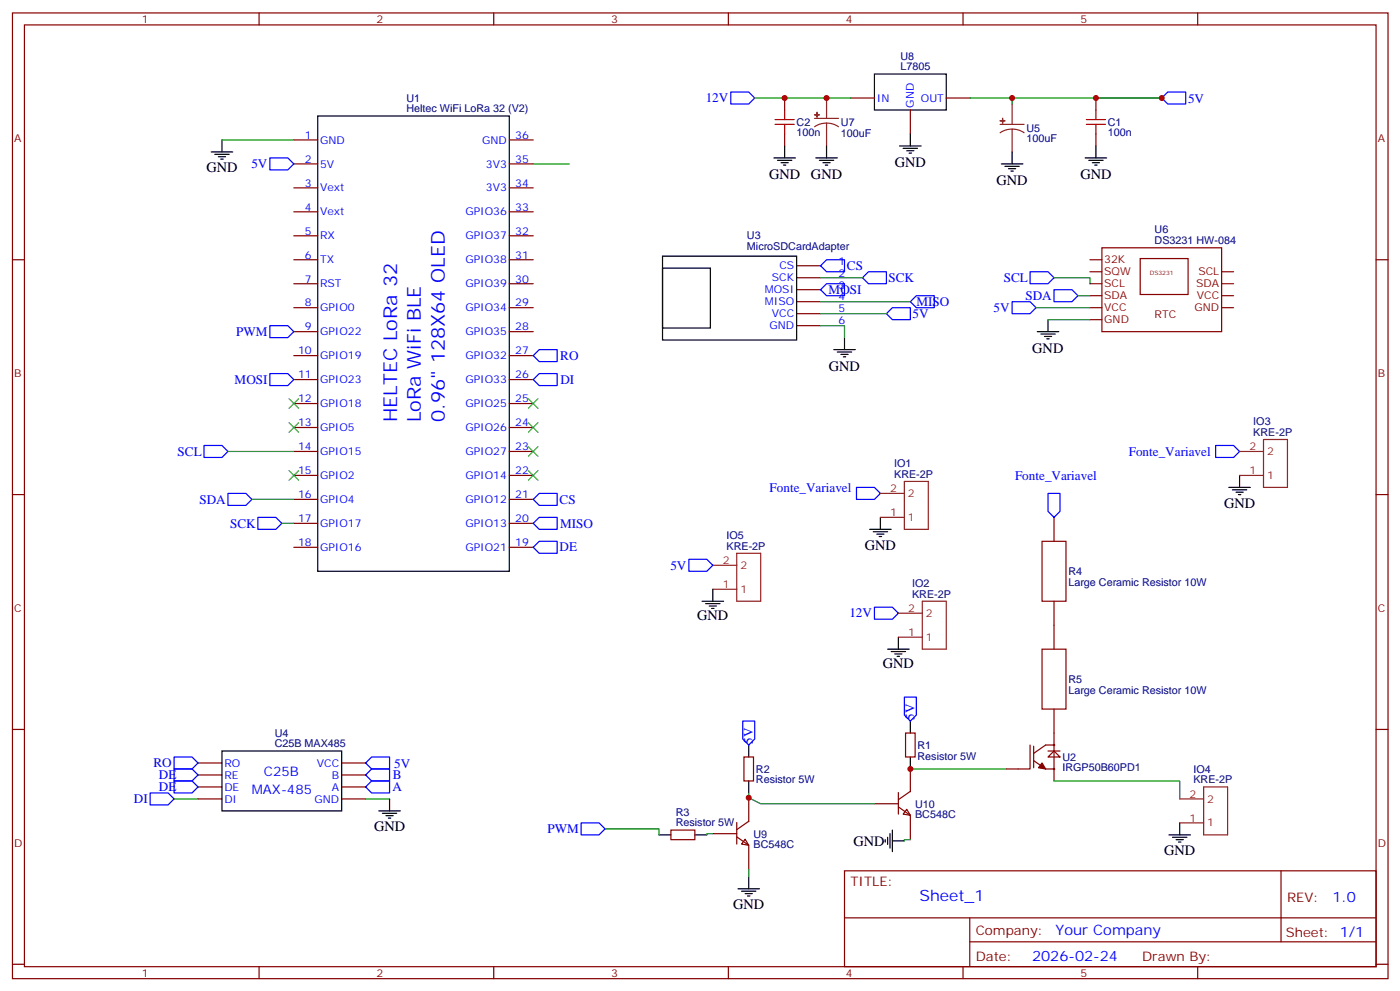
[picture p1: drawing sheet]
<svg xmlns="http://www.w3.org/2000/svg" width="413mm" height="292mm" viewBox="0 0 413 292" stroke-linecap="round" stroke-linejoin="round" font-family="sans-serif">
<g fill="none" stroke="#870000" stroke-width=".35">
<path d="M3.7 3.8h405.3v284.3h-405.3zM7.2 7.3h398.3v277.3h-398.3zM76.3 3.8v3.5M145.5 3.8v3.5M214.6 3.8v3.5M283.8 3.8v3.5M352.9 3.8v3.5M231.2 28.9v3.5M231.2 39.4v3.6M250.6 28.9h7.1M268.3 32.4v7M278.8 28.9h7.1"/>
<path d="M322.9 28.9v3.5M322.9 39.4v3.6M86.6 41.2h7M86.6 48.3h7M86.6 55.3h7M150.1 41.2h7M150.1 48.3h7M150.1 55.3h7M3.7 76.5h3.5M86.6 76.5h7M86.6 62.4h7M86.6 69.4h7"/>
<path d="M150.1 76.5h7M150.1 62.4h7M150.1 69.4h7M234.7 78.2h7.1M324.7 73h35.3v24.6h-35.3zM336 76.1h14.1v10.6h-14.1zM405.5 76.5h3.5M86.6 83.5h7M86.6 90.6h7M86.6 97.6h7M150.1 83.5h7M150.1 90.6h7"/>
<path d="M150.1 97.6h7M234.7 81.8h7.1M234.7 85.3h7.1M234.7 88.8h7.1M234.7 92.4h7.1M234.7 95.9h7.1M86.6 104.7h7M86.6 111.8h7M86.6 118.8h7M150.1 104.7h7M150.1 111.8h7M150.1 118.8h7"/>
<path d="M86.6 125.9h7M86.6 132.9h7M86.6 140h7M150.1 125.9h7M150.1 132.9h7M150.1 140h7M3.7 145.6h3.5M86.6 147h7M86.6 154.1h7M150.1 147h7M150.1 154.1h7M307.1 159.4h7v17.6h-7z"/>
<path d="M310.6 152.3v7.1M405.5 145.6h3.5M86.6 161.1h7M150.1 161.1h7M310.6 177v14.1M307.1 191.1h7v17.7h-7zM3.7 214.8h3.5M266.8 215.8h2.9v7.1h-2.9zM303.5 219.4v7h-7M304.6 219.7v6.4M310.6 219.4h-2.5l-3.5 2.4M310.6 208.8v21.1"/>
<path d="M405.5 214.8h3.5M58.3 224.6h7.1M58.3 228.2h7.1M58.3 231.7h7.1M58.3 235.2h7.1M100.7 224.6h7M100.7 228.2h7M100.7 231.7h7M100.7 235.2h7M219.2 222.9h2.8v7h-2.8zM304.6 223.9l3.5 2.5h2.5M308.8 222.9l1.8-1.8 1.7 1.8z"/>
<path d="M308.8 221.1h3.5M197.7 244.4h7.1v2.8h-7.1zM248.8 256.4h156.7v28.2h-156.7zM377.5 256.4v20.9M248.9 270.2h156.5M285.8 277.3h119.6M285.8 270.2v14.2M3.7 283.9h3.5M76.3 284.6v3.5M145.5 284.6v3.5M214.6 284.6v3.5M283.8 284.6v3.5"/>
<path d="M352.9 284.6v3.5M405.5 283.9h3.5"/>
<circle cx="310.6" cy="219.4" r=".18"/>
<circle cx="310.6" cy="226.4" r=".18"/>
</g>
<g fill="none" stroke="#000" stroke-width=".35">
<path d="M93.6 34.1h56.5v134.1h-56.5zM257.7 21.8h21.1v10.6h-21.1zM268.3 39.4v3.6M62.2 44.7h6.4M63.3 45.4h4.2M64.3 46.1h2.2M65.1 46.8h.7M65.4 41.2v3.5M228 46.5h6.4M229.1 47.2h4.2M230.2 47.9h2.1M230.9 48.6h.7"/>
<path d="M231.2 43v3.5M240.4 46.5h6.3M241.4 47.2h4.3M242.5 47.9h2.1M243.2 48.6h.7M243.6 43v3.5M265.1 43h6.3M266.1 43.7h4.3M267.2 44.4h2.1M267.9 45.1h.7M295.1 48.3h6.3M296.1 49h4.3"/>
<path d="M297.2 49.7h2.1M297.9 50.4h.7M298.2 44.7v3.6M319.8 46.5h6.3M320.8 47.2h4.2M321.9 47.9h2.1M322.6 48.6h.7M322.9 43v3.5M195.2 75.4h39.5v24.7h-39.5zM195.2 79h14.1v17.6h-14.1zM248.8 99.4v3.5M305.6 97.6h6.4"/>
<path d="M306.7 98.4h4.2M307.8 99.1h2.1M308.5 99.8h.7M308.8 94.1v3.5M245.7 102.9h6.3M246.7 103.6h4.3M247.8 104.4h2.1M248.5 105.1h.7M365.3 140v3.5M256.3 155.9h6.3M257.3 156.6h4.2M258.4 157.3h2.1"/>
<path d="M259.1 158h.7M259.4 152.3v3.6M362.1 143.5h6.3M363.1 144.2h4.3M364.2 144.9h2.1M364.9 145.6h.7M206.9 177h6.3M207.9 177.7h4.3M209 178.4h2.1M209.7 179.1h.7M210 173.5v3.5M261.5 191.1h6.4"/>
<path d="M262.6 191.8h4.2M263.7 192.5h2.1M264.4 193.3h.7M264.7 187.6v3.5M220.6 219.4v3.5M268.3 212.3v3.5M65.4 221.1h35.3v17.7h-35.3zM111.6 238.8h6.4M112.7 239.5h4.2M114.8 235.2v3.6M220.6 229.9v3.6M268.3 222.9v3.5"/>
<path d="M113.7 240.2h2.2M114.4 240.9h.7M194.2 245.8h3.5M204.8 245.8h3.5M220.6 258.2v3.5M260.8 247.2v.7M261.5 246.5v2.1M262.3 245.5v4.2M263 247.6h3.5M263 244.4v6.4M344.5 245.8h6.3M345.5 246.5h4.2"/>
<path d="M346.6 247.2h2.1M347.3 247.9h.7M347.6 242.3v3.5M217.5 261.7h6.3M218.5 262.4h4.2M219.6 263.1h2.1M220.3 263.8h.7"/>
</g>
<path d="M307.1 224.6l1 1.8-2.1-.3z" fill="#870000" stroke="#870000" stroke-width=".35"/>
<path d="M321.2 76.5h3.5M321.2 80h3.5M321.2 83.5h3.5M321.2 94.1h3.5M321.2 87.1h3.5M321.2 90.6h3.5M360 80h3.5M360 83.5h3.5M360 87.1h3.5M360 90.6h3.5" fill="none" stroke="#900" stroke-width=".35"/>
<g fill="none" stroke="#008700" stroke-width=".35">
<path d="M222.4 28.9h28.2M285.9 28.9h12.3v1.7M298.2 28.9h44.1M65.4 41.2h21.2M157.1 48.3h10.6M241.8 95.9h7v3.5M241.8 81.8h12.3M241.8 92.4h19.4M241.8 88.8h26.5M305.3 90.6h15.9M308.8 94.1h12.4M310.6 81.8h10.6v1.7"/>
<path d="M317.6 87.1h3.6M67.2 132.9h19.4M74.2 147h12.4M83 154.1h3.6M51.3 235.2h7M107.7 235.2h7.1M268.3 226.1v.3h28.2M310.6 229.9h37v5.3"/>
</g>
<g fill="none" stroke="#00f" stroke-width=".35">
<path d="M215.3 27.1h5.3l1.8 1.8-1.8 1.7h-5.3zM342.3 28.9l1.8-1.8h5.3v3.5h-5.3zM79.5 46.5h5.3l1.8 1.8-1.8 1.7h-5.3zM241.8 78.2l1.8-1.7h5.2v3.5h-5.2zM79.5 95.9h5.3l1.8 1.7-1.8 1.8h-5.3zM241.8 85.3l1.8-1.8h5.2v3.6h-5.2zM254.1 81.8l1.8-1.8h5.3v3.5h-5.3zM263 90.6h5.3v3.5h-5.3l-1.8-1.7zM270 87.1h5.3v3.5h-5.3l-1.7-1.8zM298.2 88.8h5.3l1.8 1.8-1.8 1.8h-5.3zM303.5 80h5.3l1.8 1.8-1.8 1.7h-5.3zM310.6 85.3h5.3l1.7 1.8-1.7 1.7h-5.3z"/>
<path d="M79.5 110h5.3l1.8 1.8-1.8 1.7h-5.3zM157.1 111.8l1.8-1.8h5.3v3.5h-5.3zM157.1 104.7l1.8-1.8h5.3v3.6h-5.3zM60.1 131.2h5.3l1.8 1.7-1.8 1.8h-5.3zM358.2 131.2h5.3l1.8 1.7-1.8 1.8h-5.3zM67.2 145.3h5.3l1.7 1.7-1.7 1.8h-5.3zM76 152.3h5.3l1.7 1.8-1.7 1.8h-5.3zM157.1 154.1l1.8-1.8h5.3v3.6h-5.3zM157.1 147l1.8-1.7h5.3v3.5h-5.3zM252.4 143.5h5.3l1.7 1.8-1.7 1.7h-5.3zM308.8 145.3h3.5v5.3l-1.7 1.7-1.8-1.7zM157.1 161.1l1.8-1.7h5.3v3.5h-5.3z"/>
<path d="M203 164.7h5.3l1.7 1.7-1.7 1.8h-5.3zM257.7 178.8h5.3l1.7 1.8-1.7 1.7h-5.3zM218.9 212.3h3.5v5.3l-1.8 1.8-1.7-1.8zM266.5 205.2h3.5v5.3l-1.7 1.8-1.8-1.8zM44.2 233.5h5.3l1.8 1.7-1.8 1.8h-5.3zM51.3 229.9h5.3l1.7 1.8-1.7 1.8h-5.3zM51.3 222.9h5.3l1.7 1.7-1.7 1.8h-5.3zM51.3 226.4h5.3l1.7 1.8-1.7 1.7h-5.3zM107.7 224.6l1.8-1.7h5.3v3.5h-5.3zM107.7 228.2l1.8-1.8h5.3v3.5h-5.3zM107.7 231.7l1.8-1.8h5.3v3.6h-5.3zM171.2 242.3h5.3l1.8 1.8-1.8 1.7h-5.3z"/>
</g>
<g fill="none" stroke="#3c3" stroke-width=".35">
<path d="M85.2 117.4l2.8 2.8M88 117.4l-2.8 2.8M155.7 117.4l2.8 2.8M158.5 117.4l-2.8 2.8M85.2 138.6l2.8 2.8M85.2 124.5l2.8 2.8M88 138.6l-2.8 2.8M88 124.5l-2.8 2.8M155.7 138.6l2.8 2.8M155.7 131.5l2.8 2.8M155.7 124.5l2.8 2.8M158.5 138.6l-2.8 2.8"/>
<path d="M158.5 131.5l-2.8 2.8M158.5 124.5l-2.8 2.8"/>
</g>
<g fill="none" stroke="#8c2424" stroke-width=".35">
<path d="M240 34.9h7.1M243.6 36.3l1.8 .2 1.7 .8M243.6 36.3l-1.9 .2-1.7 .8M243.6 28.9v6M243.6 36.3v6.7M294.7 36.6h7.1M298.2 38l1.9 .3 1.7 .8M298.2 38l-1.8 .3-1.7 .8M298.2 30.6v6M298.2 38v6.7M365.3 140h7M365.3 132.9h7"/>
<path d="M372.3 129.4h7.1v14.1h-7.1zM259.4 152.3h7.1M259.4 145.3h7.1M266.5 141.7h7v14.2h-7zM210 173.5h7.1M210 166.4h7.1M217.1 162.9h7.1v14.1h-7.1zM271.8 177h7v14.1h-7zM264.7 187.6h7.1M264.7 180.6h7.1M347.6 235.2h7.1M354.7 231.7h7v14.1h-7z"/>
<path d="M347.6 242.3h7.1"/>
</g>
<g fill="#8c2424" stroke="#8c2424" stroke-width=".35">
<path d="M294.7 35.6h1.4z"/>
<path d="M295.4 34.9l.1 1.4z"/>
<path d="M240 33.8h1.4z"/>
<path d="M240.7 33.1l.1 1.4z"/>
</g>
<path d="M228.4 36.6h5.6M228.4 35.2h5.6M231.2 32.4v2.8M231.2 36.6v2.8M320.1 36.6h5.7M320.1 35.2h5.7M322.9 32.4v2.8M322.9 36.6v2.8" fill="none" stroke="#a10000" stroke-width=".35"/>
<path d="M219.6 247.1l1 1.8-2.1-.4z" fill="#fff" stroke="#870000" stroke-width=".35"/>
<path d="M220.6 234.9v7M210 245.5h7.1M217.1 246.4l3.5 2.5M217.1 242.2v6.3M220.6 241.8l-3.5 2.5M220.6 249v7" fill="none" stroke="#870000" stroke-width=".35"/>
<path d="M267.2 238.3l1.1 1.8-2.2-.4z" fill="#fff" stroke="#870000" stroke-width=".35"/>
<path d="M257.7 236.6h7M264.7 237.6l3.6 2.5M264.7 233.3v6.4M268.3 233l-3.6 2.5M268.3 226.1v7M268.3 240.2v7" fill="none" stroke="#870000" stroke-width=".35"/>
<path d="M220.6 233.5v1.4l3.6 1.7h33.5M178.3 244.1h15.9v1.7M210 245.5h-1.7v.3M220.6 256v2.2M268.3 247.2h-1.8v.4" fill="none" stroke="#008700" stroke-width=".35"/>
<g fill="#c00">
<circle cx="298.2" cy="28.9" r=".88"/>
<circle cx="322.9" cy="28.9" r=".88"/>
<circle cx="342.3" cy="28.9" r=".88"/>
<circle cx="243.6" cy="28.9" r=".88"/>
<circle cx="231.2" cy="28.9" r=".88"/>
<circle cx="220.6" cy="234.9" r=".88"/>
<circle cx="268.3" cy="226.4" r=".88"/>
</g>
<g font-size="5.6" fill="#00f">
<text x="117" y="124.4" transform="rotate(-90 117 124.4)">HELTEC LoRa 32</text>
<text x="124.1" y="124.4" transform="rotate(-90 124.1 124.4)">LoRa WiFi BLE</text>
<text x="131.1" y="124.4" transform="rotate(-90 131.1 124.4)">0.96&quot; 128X64 OLED</text>
</g>
<text font-size="4.6" fill="#00f" x="270.9" y="265.4">Sheet_1</text>
<g font-size="4.2">
<text x="60.8" y="50.7">GND</text>
<text x="226.6" y="52.6">GND</text>
<text x="239" y="52.6">GND</text>
<text x="263.7" y="49">GND</text>
<text x="318.3" y="52.6">GND</text>
<text x="293.7" y="54.3">GND</text>
<text x="304.2" y="103.8">GND</text>
<text x="244.2" y="109.1">GND</text>
<text x="360.7" y="149.6">GND</text>
<text x="254.8" y="161.9">GND</text>
<text x="205.5" y="182.7">GND</text>
<text x="260.1" y="196.8">GND</text>
<text x="110.2" y="244.8">GND</text>
<text x="251.5" y="249">GND</text>
<text x="343" y="251.9">GND</text>
<text x="216" y="267.8">GND</text>
</g>
<g font-size="4.2" fill="#00f">
<text x="392.6" y="265.7">1.0</text>
<text x="311" y="275.2">Your Company</text>
<text x="304.1" y="283">2026-02-24</text>
</g>
<g font-size="3.9" fill="#00f">
<text x="208" y="30.1">12V</text>
<text x="350.1" y="30.2">5V</text>
<text x="74.1" y="49.5">5V</text>
<text x="249.6" y="79.6">CS</text>
<text x="261.8" y="83">SCK</text>
<text x="295.8" y="83">SCL</text>
<text x="244.2" y="86.6">MOSI</text>
<text x="302.2" y="88.3">SDA</text>
<text x="268.9" y="93.7">5V</text>
<text x="270" y="90.2">MISO</text>
<text x="292.8" y="91.8">5V</text>
<text x="69.6" y="98.9">PWM</text>
<text x="165.1" y="106">RO</text>
<text x="69.1" y="113">MOSI</text>
<text x="165.1" y="113.1">DI</text>
<text x="52.3" y="134.1">SCL</text>
<text x="332.6" y="134.2">Fonte_Variavel</text>
<text x="299.1" y="141.2">Fonte_Variavel</text>
<text x="58.7" y="148.3">SDA</text>
<text x="164.9" y="148.4">CS</text>
<text x="226.8" y="144.8">Fonte_Variavel</text>
<text x="67.8" y="155.4">SCK</text>
<text x="165.1" y="155.4">MISO</text>
<text x="164.9" y="162.3">DE</text>
<text x="197.5" y="167.7">5V</text>
<text x="250.3" y="181.8">12V</text>
<text x="269.5" y="211.9" transform="rotate(-90 269.5 211.9)">5V</text>
<text x="221.8" y="219" transform="rotate(-90 221.8 219)">5V</text>
<text x="45.2" y="225.9">RO</text>
<text x="116.2" y="226">5V</text>
<text x="46.8" y="233">DE</text>
<text x="46.8" y="229.4">DE</text>
<text x="74.2" y="233.8">MAX-485</text>
<text x="77.8" y="228.5">C25B</text>
<text x="115.7" y="233">A</text>
<text x="115.7" y="229.5">B</text>
<text x="39.5" y="236.4">DI</text>
<text x="161.3" y="245.3">PWM</text>
</g>
<g font-size="3.9" fill="#800">
<text x="250.6" y="261">TITLE:</text>
<text x="379.2" y="265.7">REV:</text>
<text x="287.5" y="275.2">Company:</text>
<text x="378.9" y="275.8">Sheet: 1/1</text>
<text x="287.5" y="282.9">Date:</text>
<text x="336.6" y="282.9">Drawn By:</text>
</g>
<g font-size="3.2" fill="#800">
<text x="41.8" y="6.8">1</text>
<text x="110.9" y="6.8">2</text>
<text x="180.1" y="6.8">3</text>
<text x="249.2" y="6.8">4</text>
<text x="318.3" y="6.8">5</text>
<text x="4.2" y="41.9">A</text>
<text x="406" y="41.9">A</text>
<text x="340.2" y="93.8">RTC</text>
<text x="4.2" y="111.1">B</text>
<text x="406" y="111.1">B</text>
<text x="4.2" y="180.2">C</text>
<text x="406" y="180.2">C</text>
<text x="4.2" y="249.3">D</text>
<text x="406" y="249.3">D</text>
<text x="41.8" y="287.6">1</text>
<text x="110.9" y="287.6">2</text>
<text x="180.1" y="287.6">3</text>
<text x="249.2" y="287.6">4</text>
<text x="318.3" y="287.6">5</text>
</g>
<g font-size="3.2" fill="#000080">
<text x="265.4" y="17.6">U8</text>
<text x="265.4" y="20.7">L7805</text>
<text x="119.7" y="29.9">U1</text>
<text x="119.7" y="33.1">Heltec WiFi LoRa 32 (V2)</text>
<text x="234.7" y="40.1">100n</text>
<text x="234.7" y="37">C2</text>
<text x="247.8" y="40.3">100uF</text>
<text x="247.8" y="37">U7</text>
<text x="302.5" y="41.9">100uF</text>
<text x="302.5" y="38.7">U5</text>
<text x="326.5" y="40.1">100n</text>
<text x="326.5" y="37">C1</text>
<text x="220.1" y="70.5">U3</text>
<text x="340.2" y="71.9">DS3231 HW-084</text>
<text x="340.2" y="68.7">U6</text>
<text x="220.1" y="73.7">MicroSDCardAdapter</text>
<text x="369.3" y="125.2">IO3</text>
<text x="369.3" y="128.3">KRE-2P</text>
<text x="263.5" y="137.5">IO1</text>
<text x="263.5" y="140.7">KRE-2P</text>
<text x="214.1" y="161.9">KRE-2P</text>
<text x="214.1" y="158.7">IO5</text>
<text x="268.8" y="172.8">IO2</text>
<text x="314.8" y="172.5">Large Ceramic Resistor 10W</text>
<text x="314.8" y="169.4">R4</text>
<text x="268.8" y="176">KRE-2P</text>
<text x="314.8" y="201.1">R5</text>
<text x="314.8" y="204.3">Large Ceramic Resistor 10W</text>
<text x="80.9" y="220.1">C25B MAX485</text>
<text x="80.9" y="216.9">U4</text>
<text x="270.4" y="220.5">R1</text>
<text x="222.7" y="227.5">R2</text>
<text x="270.4" y="223.7">Resistor 5W</text>
<text x="313.1" y="227.1">IRGP50B60PD1</text>
<text x="313.1" y="223.9">U2</text>
<text x="351.7" y="227.5">IO4</text>
<text x="222.7" y="230.6">Resistor 5W</text>
<text x="351.7" y="230.6">KRE-2P</text>
<text x="269.7" y="237.8">U10</text>
<text x="199.1" y="243.3">Resistor 5W</text>
<text x="199.1" y="240.2">R3</text>
<text x="269.7" y="241">BC548C</text>
<text x="222" y="249.8">BC548C</text>
<text x="222" y="246.6">U9</text>
</g>
<g font-size="3.2" fill="#00f">
<text x="258.4" y="29.9">IN</text>
<text x="271.4" y="29.9">OUT</text>
<text x="269.3" y="31.7" transform="rotate(-90 269.3 31.7)">GND</text>
<text x="89.8" y="40.9">1</text>
<text x="151.8" y="40.9">36</text>
<text x="89.8" y="47.9">2</text>
<text x="94.3" y="42.3">GND</text>
<text x="142.1" y="42.3">GND</text>
<text x="151.8" y="47.9">35</text>
<text x="94.3" y="49.3">5V</text>
<text x="143.2" y="49.3">3V3</text>
<text x="89.8" y="55">3</text>
<text x="94.3" y="56.4">Vext</text>
<text x="143.2" y="56.4">3V3</text>
<text x="151.8" y="55">34</text>
<text x="89.8" y="62">4</text>
<text x="94.3" y="63.4">Vext</text>
<text x="137.1" y="63.4">GPIO36</text>
<text x="151.8" y="62">33</text>
<text x="89.8" y="69.1">5</text>
<text x="94.3" y="70.5">RX</text>
<text x="137.1" y="70.5">GPIO37</text>
<text x="151.8" y="69.1">32</text>
<text x="89.8" y="76.1">6</text>
<text x="94.3" y="77.5">TX</text>
<text x="137.1" y="77.5">GPIO38</text>
<text x="151.8" y="76.1">31</text>
<text x="247.1" y="77.9">1</text>
<text x="89.8" y="83.2">7</text>
<text x="151.8" y="83.2">30</text>
<text x="227.4" y="82.8">SCK</text>
<text x="229.6" y="79.3">CS</text>
<text x="247.1" y="81.4">2</text>
<text x="94.3" y="84.6">RST</text>
<text x="137.1" y="84.6">GPIO39</text>
<text x="225.4" y="86.4">MOSI</text>
<text x="225.4" y="89.9">MISO</text>
<text x="247.1" y="84.9">3</text>
<text x="247.1" y="88.5">4</text>
<text x="89.8" y="90.2">8</text>
<text x="94.3" y="91.7">GPIO0</text>
<text x="137.1" y="91.7">GPIO34</text>
<text x="151.8" y="90.2">29</text>
<text x="227.4" y="93.4">VCC</text>
<text x="247.1" y="92">5</text>
<text x="247.1" y="95.5">6</text>
<text x="89.8" y="97.3">9</text>
<text x="94.3" y="98.7">GPIO22</text>
<text x="137.1" y="98.7">GPIO35</text>
<text x="151.8" y="97.3">28</text>
<text x="226.8" y="96.9">GND</text>
<text x="87.8" y="104.4">10</text>
<text x="94.3" y="105.8">GPIO19</text>
<text x="137.1" y="105.8">GPIO32</text>
<text x="151.8" y="104.4">27</text>
<text x="87.8" y="111.4">11</text>
<text x="94.3" y="112.8">GPIO23</text>
<text x="137.1" y="112.8">GPIO33</text>
<text x="151.8" y="111.4">26</text>
<text x="87.8" y="118.5">12</text>
<text x="94.3" y="119.9">GPIO18</text>
<text x="137.1" y="119.9">GPIO25</text>
<text x="151.8" y="118.5">25</text>
<text x="87.8" y="125.5">13</text>
<text x="151.8" y="125.5">24</text>
<text x="94.3" y="126.9">GPIO5</text>
<text x="137.1" y="126.9">GPIO26</text>
<text x="87.8" y="132.6">14</text>
<text x="94.3" y="134">GPIO15</text>
<text x="137.1" y="134">GPIO27</text>
<text x="151.8" y="132.6">23</text>
<text x="87.8" y="139.6">15</text>
<text x="94.3" y="141">GPIO2</text>
<text x="137.1" y="141">GPIO14</text>
<text x="151.8" y="139.6">22</text>
<text x="87.8" y="146.7">16</text>
<text x="94.3" y="148.1">GPIO4</text>
<text x="137.1" y="148.1">GPIO12</text>
<text x="151.8" y="146.7">21</text>
<text x="87.8" y="153.7">17</text>
<text x="94.3" y="155.2">GPIO17</text>
<text x="137.1" y="155.2">GPIO13</text>
<text x="151.8" y="153.7">20</text>
<text x="87.8" y="160.8">18</text>
<text x="151.8" y="160.8">19</text>
<text x="94.3" y="162.2">GPIO16</text>
<text x="137.1" y="162.2">GPIO21</text>
<text x="66.1" y="225.7">RO</text>
<text x="93.4" y="225.7">VCC</text>
<text x="66.1" y="229.2">RE</text>
<text x="66.1" y="232.8">DE</text>
<text x="97.8" y="229.2">B</text>
<text x="97.8" y="232.8">A</text>
<text x="66.1" y="236.3">DI</text>
<text x="92.7" y="236.3">GND</text>
</g>
<g font-size="3.2" fill="#900">
<text x="325.4" y="77.5">32K</text>
<text x="325.4" y="81.1">SQW</text>
<text x="353.1" y="81.1">SCL</text>
<text x="325.4" y="84.6">SCL</text>
<text x="325.4" y="88.1">SDA</text>
<text x="352.5" y="84.6">SDA</text>
<text x="352.7" y="88.1">VCC</text>
<text x="325.4" y="95.2">GND</text>
<text x="325.4" y="91.7">VCC</text>
<text x="352" y="91.7">GND</text>
</g>
<g font-size="3.2" fill="#8d2323">
<text x="368.2" y="132.6">2</text>
<text x="373.4" y="134">2</text>
<text x="368.2" y="139.6">1</text>
<text x="373.4" y="141">1</text>
<text x="262.4" y="144.9">2</text>
<text x="267.5" y="146.3">2</text>
<text x="262.4" y="152">1</text>
<text x="267.5" y="153.4">1</text>
<text x="213" y="166.1">2</text>
<text x="218.2" y="167.5">2</text>
<text x="213" y="173.1">1</text>
<text x="218.2" y="174.6">1</text>
<text x="267.6" y="180.2">2</text>
<text x="272.8" y="181.6">2</text>
<text x="267.6" y="187.3">1</text>
<text x="272.8" y="188.7">1</text>
<text x="350.5" y="234.9">2</text>
<text x="355.7" y="236.3">2</text>
<text x="350.5" y="241.9">1</text>
<text x="355.7" y="243.3">1</text>
</g>
<text font-size="1.8" fill="#800" x="338.8" y="81.1">DS3231</text>
</svg>
